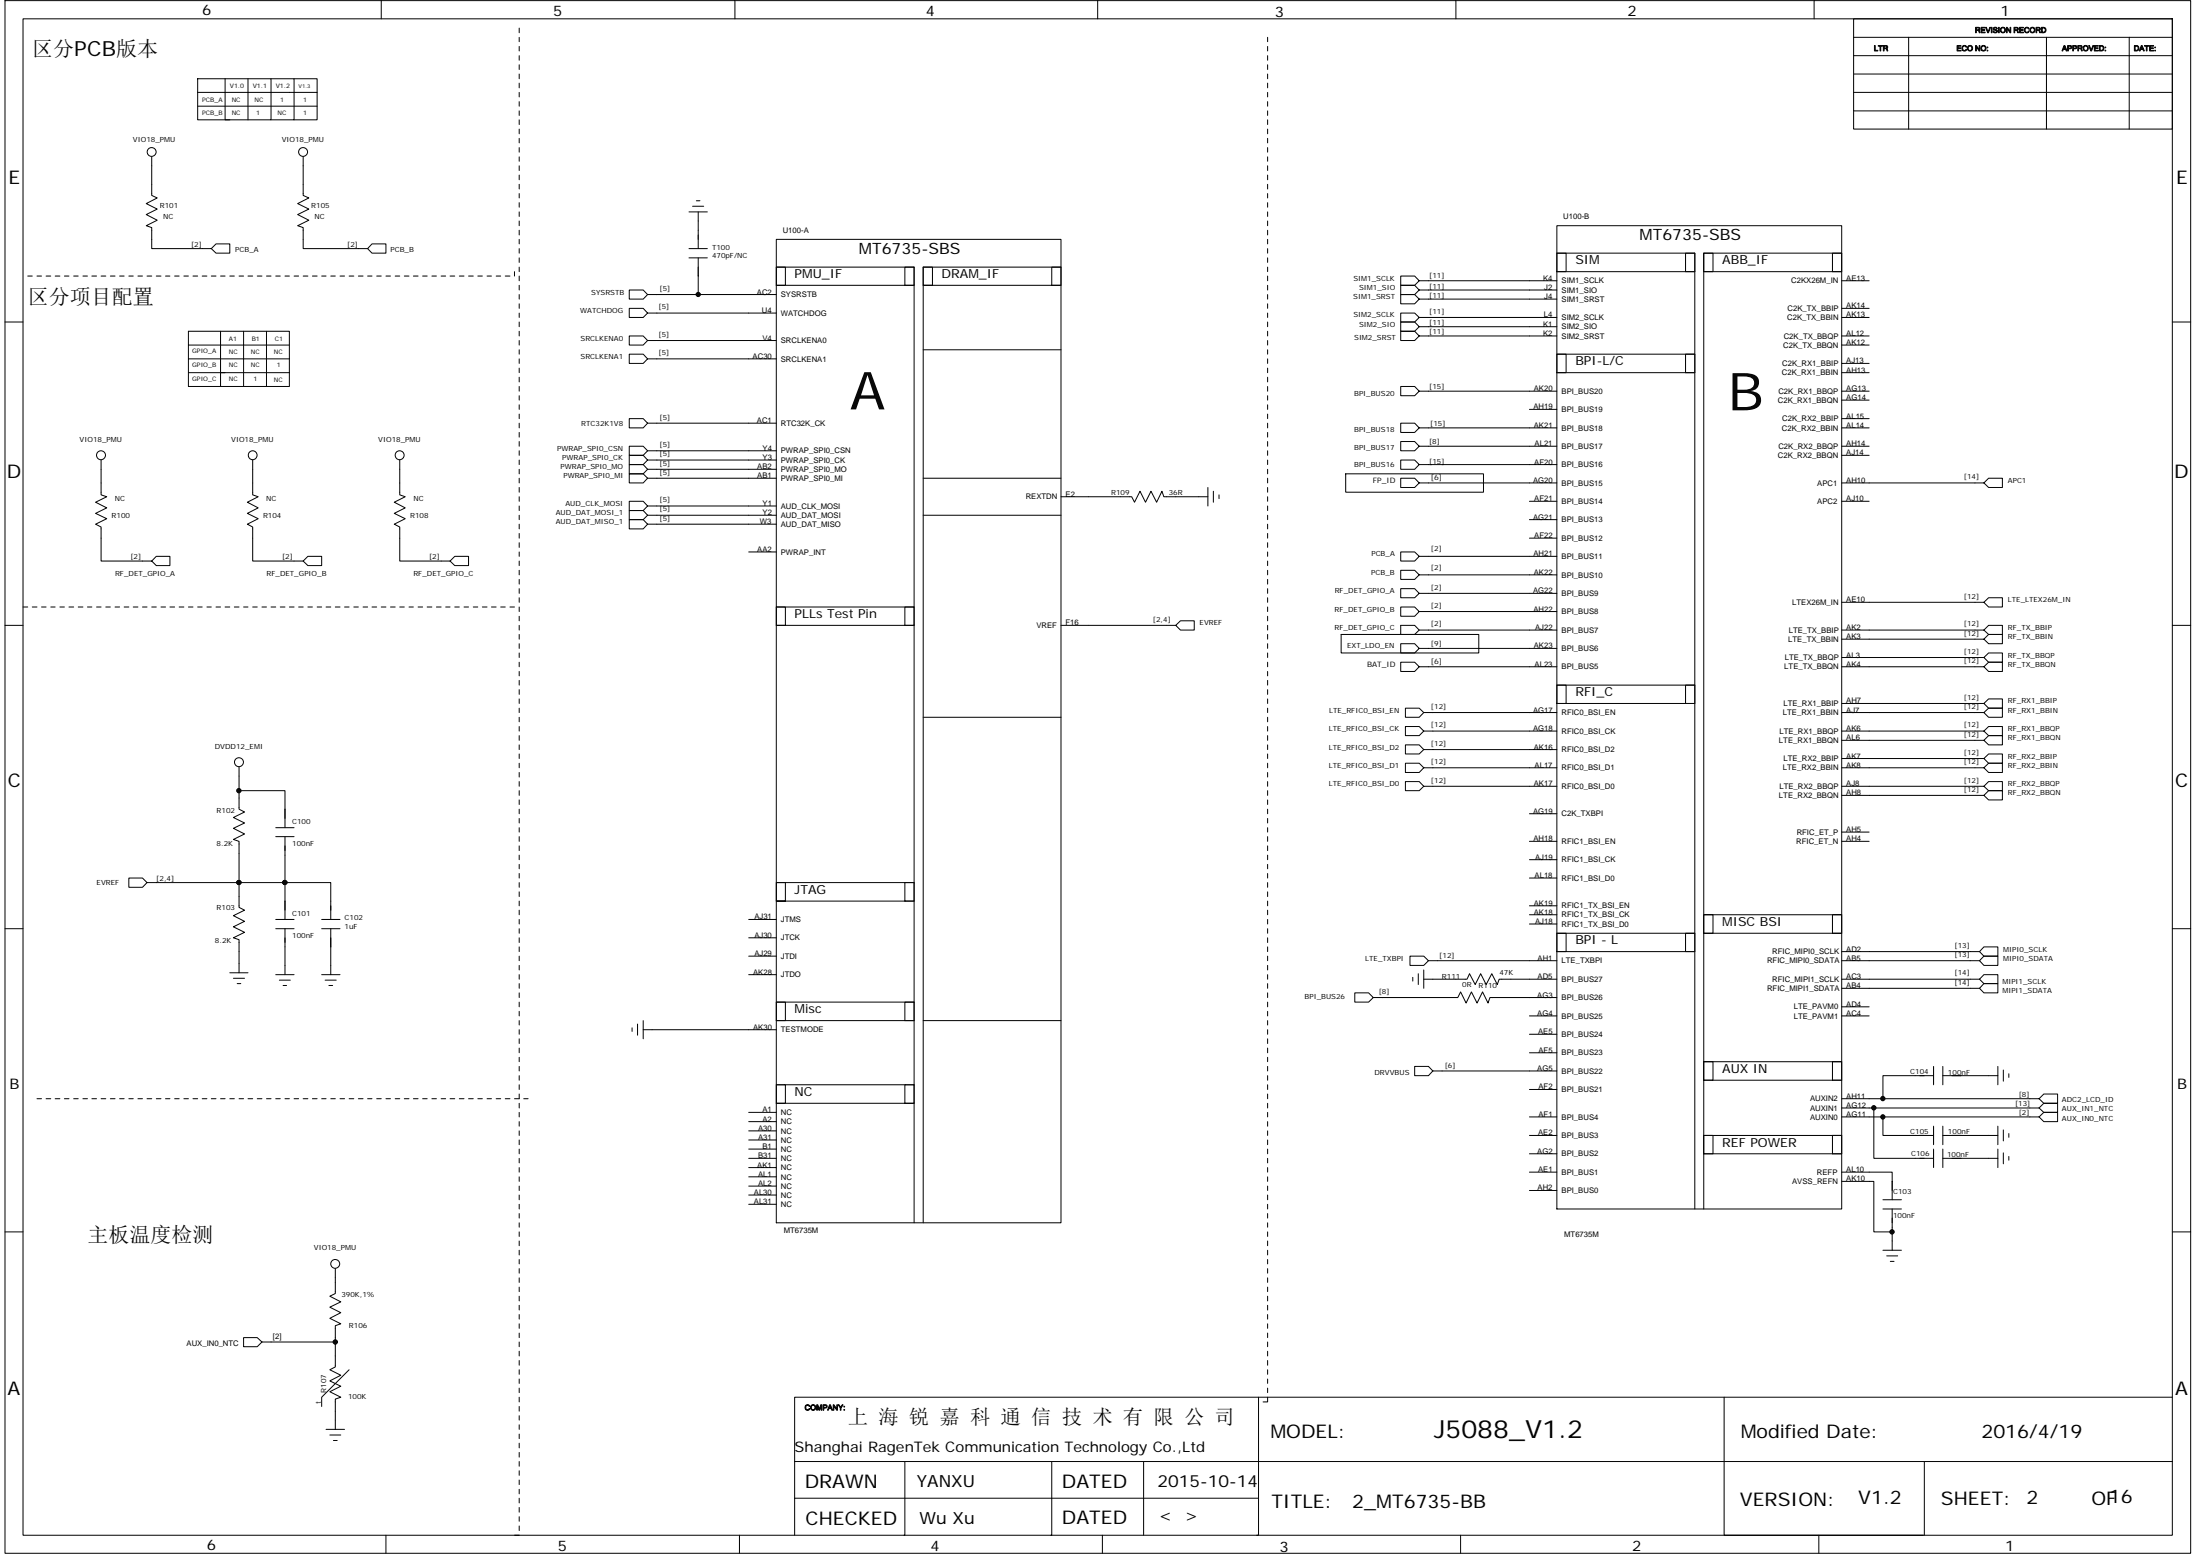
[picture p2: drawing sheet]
<svg xmlns="http://www.w3.org/2000/svg" width="297mm" height="210mm" viewBox="0 0 297 210" stroke-linecap="round" stroke-linejoin="round" font-family="sans-serif">
<g fill="none" stroke="#000" stroke-width=".14">
<path d="M.7 .1h295.1v209.5h-295.1zM3.1 2.5h290.2v204.7h-290.2zM26.7 10.6h9.9v5.6h-9.9zM26.7 12.5h16.1M26.7 14.3h16.1M30.4 10.6v5.6h.6M33.5 10.6v5.6M36.6 10.6h3.1v5.6h-3.1M39.7 10.6h3.1v5.6h-3.1M51.5 .1v2.4M70.1 3.8v.6M70.1 5v.6"/>
<path d="M70.1 6.3v.6M70.1 7.5v.6M70.1 8.7v.7M70.1 10v.6M70.1 11.2v.7M70.1 12.5v.6M70.1 13.7v.6M70.1 15v.6M70.1 16.2v.6M70.1 17.4v.7M70.1 18.7v.6M70.1 19.9v.6"/>
<path d="M99.2 .1v2.4M148.2 .1v2.4M171.2 5v.6M171.2 6.3v.6M171.2 7.5v.6M171.2 8.7v.7M171.2 10v.6M171.2 11.2v.7M171.2 12.5v.6M171.2 13.7v.6M171.2 15v.6M171.2 16.2v.6"/>
<path d="M171.2 17.4v.7M171.2 18.7v.6M171.2 19.9v.6M196.6 .1v2.4M244.9 .1v2.4M250.3 2.5h43v14.9h-43zM250.3 12.5h43M250.3 15h43M250.3 10h43M250.3 7.5h43M250.3 5h43M257.7 5v12.4"/>
<path d="M276.3 5v12.4M287.5 5v12.4M3.7 37.3h.7M5 37.3h.6M6.2 37.3h.7M7.4 37.3h.7M8.7 37.3h.6M9.9 37.3h.7M11.2 37.3h.6M12.4 37.3h.6M13.6 37.3h.7M14.9 37.3h.6"/>
<path d="M16.1 37.3h.7M17.4 37.3h.6M18.6 37.3h.6M19.9 37.3h.6M20.5 21.2v5.2l.7 .3-1.5 .8 1.5 .7-1.5 .8 1.5 .7-1.5 .8 .8 .2v2.8h8l.7 .7h1.8v-1.3h-1.8l-.7 .6M21.1 37.3h.6M22.3 37.3h.6M23.6 37.3h.6M24.8 37.3h.6M26.1 37.3h.6M27.3 37.3h.6M28.5 37.3h.7"/>
<path d="M29.8 37.3h.6M31 37.3h.6M32.3 37.3h.6M33.5 37.3h.6M34.7 37.3h.7M36 37.3h.6M37.2 37.3h.6M38.5 37.3h.6M39.7 37.3h.6M40.9 37.3h.7M40.9 21.2v5.2l.8 .3-1.5 .8 1.5 .7-1.5 .8 1.5 .7-1.5 .8 .7 .2v2.8h8.7l.6 .7h1.9v-1.3h-1.9l-.6 .6M42.2 37.3h.6"/>
<path d="M43.4 37.3h.6M44.7 37.3h.6M45.9 37.3h.6M47.1 37.3h.7M48.4 37.3h.6M49.6 37.3h.6M50.9 37.3h.6M52.1 37.3h.6M53.4 37.3h.6M54.6 37.3h.6M55.8 37.3h.6M57.1 37.3h.6"/>
<path d="M58.3 37.3h.6M59.6 37.3h.6M60.8 37.3h.6M62 37.3h.7M63.3 37.3h.6M64.5 37.3h.6M65.8 37.3h.6M67 37.3h.6M68.2 37.3h.7M69.5 36.7v.6M70.1 21.2v.6M70.1 22.4v.6"/>
<path d="M70.1 23.6v.7M70.1 24.9v.6M70.1 26.1v.6M70.1 27.3v.7M70.1 28.6v.6M70.1 29.8v.7M70.1 31.1v.6M70.1 32.3v.6M70.1 33.5v.7M70.1 34.8v.6M70.1 36v.7M70.1 37.3v.6"/>
<path d="M70.1 38.5v.6M70.1 39.8v.6M93 33.5h2.5M93 34.8h2.5M93 28.6h2.5M93.5 27.8h1.5M94 27.1h.5M94.3 34.8v5M94.3 28.6v4.9M104.8 36h1.2v2.5h-1.2zM104.8 32.3h38.5v132.7h-38.5zM104.8 39.8h-17.4l-.6 .6h-1.8v-1.3h1.8l.6 .7"/>
<path d="M104.8 36h18.6v129M104.8 38.5h18.6M122.2 36h1.2v2.5h-1.2zM124.6 38.5h1.3v-2.5h-1.3v2.5h18.7M142 36h1.3v2.5h-1.3zM143.3 36h-18.7v129M171.2 21.2v.6M171.2 22.4v.6M171.2 23.6v.7M171.2 24.9v.6M171.2 26.1v.6M171.2 27.3v.7"/>
<path d="M171.2 28.6v.6M171.2 29.8v.7M171.2 31.1v.6M171.2 32.3v.6M171.2 33.5v.7M171.2 34.8v.6M171.2 36v.7M171.2 37.3v.6M171.2 38.5v.6M171.2 39.8v.6M210.2 34.2h18.6v129M210.2 36.7h18.6"/>
<path d="M210.2 34.2h1.3v2.5h-1.3zM210.2 30.5h38.5v132.7h-38.5zM210.2 39.1h-18.6l-.6 .7h-1.9v-1.3h1.9l.6 .6M210.2 37.9h-18.6l-.6 .6h-1.9v-1.2h1.9l.6 .6M227.6 34.2h1.2v2.5h-1.2zM230 36.7h18.7M230 34.2h1.3v2.5h-1.3zM247.4 34.2h1.3v2.5h-1.3zM248.7 34.2h-18.7v129M248.7 37.9h3.7M.7 43.5h2.4M25.4 48.4h13.7"/>
<path d="M25.4 44.7h10.6v7.5h-10.6zM25.4 50.3h13.7M25.4 46.6h13.7M29.8 44.7v5.6h.6M29.8 50.3v1.9M32.9 44.7v7.5M36 50.3h.1M36 44.7h3.1v7.5h-3.1M70.1 41v.6M70.1 42.2v.6M70.1 43.5v.6M70.1 44.7v.6"/>
<path d="M70.1 46v.6M70.1 47.2v.6M70.1 48.4v.6M70.1 49.7v.6M70.1 50.9v.6M70.1 52.2v.6M70.1 53.4v.6M70.1 54.6v.6M70.1 55.9v.6M70.1 57.1v.6M70.1 58.4v.6M70.1 59.6v.6"/>
<path d="M87.4 46l-.6-.7h-1.8v1.3h1.8l.6-.6h17.4M87.4 48.4l-.6-.6h-1.8v1.2h1.8l.6-.6h17.4M87.4 57.1l-.6-.6h-1.8v1.2h1.8l.6-.6h17.4M104.8 42.2h-17.4l-.6 .6h-1.8v-1.2h1.8l.6 .6M124.6 47.2h18.7M171.2 41v.6M171.2 42.2v.6M171.2 43.5v.6M171.2 44.7v.6M171.2 46v.6M171.2 47.2v.6M171.2 48.4v.6"/>
<path d="M171.2 49.7v.6M171.2 50.9v.6M171.2 52.2v.6M171.2 53.4v.6M171.2 54.6v.6M171.2 55.9v.6M171.2 57.1v.6M171.2 58.4v.6M171.2 59.6v.6M206.5 55.2h3.7M210.2 50.3h18.6M210.2 47.8h18.6"/>
<path d="M210.2 47.8h1.3v2.5h-1.3zM210.2 45.3h-18.6l-.6 .7h-1.9v-1.3h1.9l.6 .6M210.2 44.1h-18.6l-.6 .6h-1.9v-1.2h1.9l.6 .6M210.2 42.8h-18.6l-.6 .7h-1.9v-1.3h1.9l.6 .6M210.2 40.4h-18.6l-.6 .6h-1.9v-1.2h1.9l.6 .6M210.2 52.8h-18.6l-.6 .6h-1.9v-1.2h1.9l.6 .6M210.2 57.7h-18.6l-.6 .7h-1.9v-1.3h1.9l.6 .6M227.6 47.8h1.2v2.5h-1.2zM248.7 50.3h3.7M248.7 46.6h3.7M248.7 42.8h3.7M248.7 45.3h3.7"/>
<path d="M248.7 52.8h3.7M248.7 57.7h3.7M248.7 41.6h3.7M248.7 49h3.7M248.7 54h3.7M248.7 56.5h3.7M293.3 43.5h2.5M13.6 62.1v4.7l.8 .2-1.5 .8 1.5 .7-1.5 .8 1.5 .7-1.5 .7 .7 .4v4.6h6.9l.6 .6h1.8v-1.2h-1.8l-.6 .6M34.1 62.1v4.7l.8 .2-1.5 .8 1.5 .7-1.5 .8 1.5 .7-1.5 .7 .7 .4v4.6h6.8l.7 .6h1.8v-1.2h-1.8l-.7 .6M54 62.1v4.7l.7 .2-1.5 .8 1.5 .7-1.5 .8 1.5 .7-1.5 .7 .8 .4v4.6h6.8l.6 .6h1.9v-1.2h-1.9l-.6 .6M70.1 60.8v.6M70.1 62.1v.6"/>
<path d="M70.1 63.3v.6M70.1 64.5v.7M70.1 65.8v.6M70.1 67v.6M70.1 68.3v.6M70.1 69.5v.6M70.1 70.7v.7M70.1 72v.6M70.1 73.2v.7M70.1 74.5v.6M70.1 75.7v.6M70.1 77v.6"/>
<path d="M70.1 78.2v.6M70.1 79.4v.7M87.4 60.8l-.6-.6h-1.8v1.2h1.8l.6-.6h17.4M87.4 62.1l-.6-.7h-1.8v1.3h1.8l.6-.6h17.4M87.4 63.3l-.6-.6h-1.8v1.2h1.8l.6-.6h17.4M87.4 68.3l-.6-.7h-1.8v1.3h1.8l.6-.6h17.4M87.4 69.5l-.6-.6h-1.8v1.2h1.8l.6-.6h17.4M87.4 70.7l-.6-.6h-1.8v1.3h1.8l.6-.7h17.4M101.1 74.5h3.7M104.8 64.5h-17.4l-.6 .7h-1.8v-1.3h1.8l.6 .6M124.6 64.5h18.7M124.6 69.5h18.7"/>
<path d="M143.3 67h9.5l.4 .8 .7-1.5 .8 1.5 .7-1.5 .8 1.5 .7-1.5 .2 .7h6M163.1 65.8v2.5M163.8 66.3v1.5M164.6 66.8v.5M171.2 60.8v.6M171.2 62.1v.6M171.2 63.3v.6M171.2 64.5v.7M171.2 65.8v.6M171.2 67v.6M171.2 68.3v.6M171.2 69.5v.6"/>
<path d="M171.2 70.7v.7M171.2 72v.6M171.2 73.2v.7M171.2 74.5v.6M171.2 75.7v.6M171.2 77v.6M171.2 78.2v.6M171.2 79.4v.7M181.7 63.9h18.6v2.5h-18.6zM191.6 77.6l-.6-.6h-1.9v1.2h1.9l.6-.6h18.6M191.6 75.1l-.6-.6h-1.9v1.2h1.9l.6-.6h18.6M206.5 70.1h3.7"/>
<path d="M206.5 72.6h3.7M206.5 67.6h3.7M210.2 62.7h-18.6l-.6 .6h-1.9v-1.2h1.9l.6 .6M210.2 60.2h-18.6l-.6 .6h-1.9v-1.2h1.9l.6 .6M210.2 65.2h-18.6l-.6 .6h-1.9v-1.3h1.9l.6 .7M248.7 65.2h19.2l.6 .6h1.9v-1.3h-1.9l-.6 .7M248.7 67.6h3.7M248.7 60.2h3.7M248.7 61.4h3.7M.7 84.4h2.4M3.1 81.9h.6M4.4 81.9h.6"/>
<path d="M5.6 81.9h.6M6.9 81.9h.5M8.1 81.9h.6M9.3 81.9h.6M10.6 81.9h.6M11.8 81.9h.6M13 81.9h.6M14.3 81.9h.6M15.5 81.9h.6M16.8 81.9h.6M18 81.9h.6M19.2 81.9h.7"/>
<path d="M20.5 81.9h.6M21.7 81.9h.6M22.9 81.9h.7M24.2 81.9h.6M25.4 81.9h.7M26.7 81.9h.6M27.9 81.9h.6M29.2 81.9h.6M30.4 81.9h.6M31.6 81.9h.7M32.9 81.9h.6M34.1 81.9h.6"/>
<path d="M35.4 81.9h.6M36.6 81.9h.6M37.8 81.9h.7M39.1 81.9h.6M40.3 81.9h.6M41.6 81.9h.6M42.8 81.9h.6M44 81.9h.7M45.3 81.9h.6M46.5 81.9h.6M47.8 81.9h.6M49 81.9h.6"/>
<path d="M50.2 81.9h.7M51.5 81.9h.6M52.7 81.9h.7M54 81.9h.6M55.2 81.9h.6M56.4 81.9h.7M57.7 81.9h.6M58.9 81.9h.7M60.2 81.9h.6M61.4 81.9h.6M62.7 81.9h.6M63.9 81.9h.6"/>
<path d="M65.1 81.9h.7M66.4 81.9h.6M67.6 81.9h.6M68.9 81.9h.6M70.1 80.7v.6M70.1 81.9v.6M70.1 83.2v.6M70.1 84.4v.6M70.1 85.6v.7M70.1 86.9v.6M70.1 88.1v.6M70.1 89.4v.6"/>
<path d="M70.1 90.6v.6M70.1 91.8v.7M70.1 93.1v.6M70.1 94.3v.6M70.1 95.6v.6M70.1 96.8v.6M70.1 98v.7M70.1 99.3v.6M104.8 84.4h18.6M104.8 81.9h18.6M104.8 81.9h1.2v2.5h-1.2zM122.2 81.9h1.2v2.5h-1.2z"/>
<path d="M124.6 96.8h18.7M143.3 84.4h15.4l.7 .6h1.8v-1.2h-1.8l-.7 .6M171.2 80.7v.6M171.2 81.9v.6M171.2 83.2v.6M171.2 84.4v.6M171.2 85.6v.7M171.2 86.9v.6M171.2 88.1v.6M171.2 89.4v.6M171.2 90.6v.6M171.2 91.8v.7"/>
<path d="M171.2 93.1v.6M171.2 94.3v.6M171.2 95.6v.6M171.2 96.8v.6M171.2 98v.7M171.2 99.3v.6M181.1 85.6h18.6v2.5h-18.6zM191.6 85l-.6-.6h-1.9v1.2h1.9l.6-.6h18.6M191.6 87.5l-.6-.6h-1.9v1.2h1.9l.6-.6h18.6M191.6 90l-.6-.6h-1.9v1.2h1.9l.6-.6h18.6M210.2 94.9h18.6M210.2 92.5h18.6"/>
<path d="M210.2 92.5h1.3v2.4h-1.3zM210.2 98.7h-18l-.6 .6h-1.8v-1.3h1.8l.6 .7M210.2 96.2h-18l-.6 .6h-1.8v-1.2h1.8l.6 .6M210.2 80.1h-18.6l-.6 .6h-1.9v-1.3h1.9l.6 .7M210.2 82.5h-18.6l-.6 .7h-1.9v-1.3h1.9l.6 .6M227.6 92.5h1.2v2.4h-1.2zM248.7 81.3h19.2l.6 .6h1.9v-1.2h-1.9l-.6 .6M248.7 85h19.2l.6 .6h1.9v-1.2h-1.9l-.6 .6M248.7 86.3h19.2l.6 .6h1.9v-1.3h-1.9l-.6 .7M248.7 88.7h19.2l.6 .7h1.9v-1.3h-1.9l-.6 .6M248.7 90h19.2l.6 .6h1.9v-1.2h-1.9l-.6 .6M248.7 94.9h19.2l.6 .7h1.9v-1.3h-1.9l-.6 .6"/>
<path d="M248.7 96.2h19.2l.6 .6h1.9v-1.2h-1.9l-.6 .6M248.7 98.7h19.2l.6 .6h1.9v-1.3h-1.9l-.6 .7M248.7 99.9h19.2l.6 .6h1.9v-1.2h-1.9l-.6 .6M293.3 84.4h2.5M19.9 119.1l-.7-.6h-1.8v1.2h1.8l.7-.6h18.6M32.3 103.5v5.7l.7 .4-1.5 .7 1.5 .8-1.5 .7 1.5 .7-1.5 .8 .8 .2v8.9l.7 .4-1.5 .8 1.5 .7-1.5 .8 1.5 .7-1.5 .8 .8 .2v4.5M32.3 106.7h6.2v5M37.2 112.9h2.5M37.2 111.7h2.5M38.5 112.9v11.2M38.5 119.1h.1M38.5 119.1h6.2v5"/>
<path d="M70.1 100.5v.7M70.1 101.7v.7M70.1 103v.6M70.1 104.2v.7M70.1 105.5v.6M70.1 106.7v.6M70.1 108v.6M70.1 109.2v.6M70.1 110.4v.7M70.1 111.7v.6M70.1 112.9v.6M70.1 114.2v.6"/>
<path d="M70.1 115.4v.6M70.1 116.6v.6M70.1 117.9v.6M70.1 119.1v.6M104.8 119.1h18.6M122.2 119.1h1.2v2.5h-1.2zM171.2 100.5v.7M171.2 101.7v.7M171.2 103v.6M171.2 104.2v.7M171.2 105.5v.6M171.2 106.7v.6"/>
<path d="M171.2 107.9v.7M171.2 109.2v.6M171.2 110.4v.7M171.2 111.7v.6M171.2 112.9v.6M171.2 114.2v.6M171.2 115.4v.6M171.2 116.6v.6M171.2 117.9v.6M171.2 119.1v.6M206.5 109.8h3.7M206.5 113.5h3.7"/>
<path d="M206.5 116h3.7M206.5 118.5h3.7M210.2 101.2h-18l-.6 .5h-1.8v-1.2h1.8l.6 .7M210.2 103.6h-18l-.6 .6h-1.8v-1.2h1.8l.6 .6M210.2 106.1h-18l-.6 .6h-1.8v-1.2h1.8l.6 .6M248.7 102.4h19.2l.6 .6h1.9v-1.3h-1.9l-.6 .7M248.7 103.6h19.2l.6 .6h1.9v-1.2h-1.9l-.6 .6M248.7 106.1h19.2l.6 .6h1.9v-1.2h-1.9l-.6 .6M248.7 107.3h19.2l.6 .7h1.9v-1.3h-1.9l-.6 .6M248.7 113.5h3.7M248.7 112.3h3.7M.7 125.3h2.4"/>
<path d="M31 131.3h2.5M31.5 132h1.5M32 132.7h.5M37.2 125.3h2.5M37.2 124.1h2.5M37.2 131.5h2.5M37.7 132.3h1.5M38.2 133h.5M38.5 125.3v6.2M43.4 125.3h2.5M43.4 124.1h2.5M43.4 131.5h2.5"/>
<path d="M43.9 132.3h1.5M44.4 133h.5M44.7 125.3v6.2M70.1 120.4v.6M70.1 121.6v.6M70.1 122.8v.6M70.1 124.1v.6M70.1 125.3v.6M70.1 126.6v.6M70.1 127.8v.6M70.1 129v.6M70.1 130.3v.6"/>
<path d="M70.1 131.5v.6M70.1 132.7v.7M70.1 134v.6M70.1 135.2v.7M70.1 136.5v.6M70.1 137.7v.6M70.1 139v.6M85.3 138.7v.5M86.1 138.2v1.5M86.8 139h18M86.8 137.7v2.5M101.1 124.1h3.7"/>
<path d="M101.1 126.6h3.7M101.1 129h3.7M101.1 131.5h3.7M104.8 135.2h1.2v2.5h-1.2zM104.8 121.6h1.2v-2.5h-1.2v2.5h18.6M104.8 137.7h18.6M104.8 135.2h18.6M122.2 135.2h1.2v2.5h-1.2zM124.6 137.7h18.7M171.2 120.4v.6M171.2 121.6v.6M171.2 122.8v.6"/>
<path d="M171.2 124.1v.6M171.2 125.3v.6M171.2 126.6v.6M171.2 127.8v.6M171.2 129v.6M171.2 130.3v.6M171.2 131.5v.6M171.2 132.7v.7M171.2 134v.6M171.2 135.2v.7M171.2 136.5v.6M171.2 137.7v.6"/>
<path d="M171.2 139v.6M190.8 131.9v.5M191.5 131.4v1.5M192.2 130.9v2.5M206.5 123.4h3.7M206.5 137.1h3.7M206.5 139.6h3.7M206.5 122.2h3.7M206.5 124.7h3.7M210.2 125.9h1.3v2.5h-1.3zM210.2 125.9h18.6M210.2 128.4h18.6"/>
<path d="M210.2 132.1h-7.8l-.2 .8-.8-1.5-.7 1.5-.8-1.5-.7 1.5-.8-1.5-.3 .7h-5.9M210.2 134.6h-9l-.3 .8-.7-1.5-.8 1.5-.7-1.5-.8 1.5-.7-1.5-.4 .7h-11.4l-.6 .6h-1.9v-1.2h1.9l.6 .6M210.2 129.6h-17.3l-.7 .7h-1.8v-1.3h1.8l.7 .6M227.6 125.9h1.2v2.5h-1.2zM230 125.9h18.7M230 123.4h18.7M230 123.4h1.3v2.5h-1.3zM247.4 123.4h1.3v2.5h-1.3zM248.7 128.4h18.6l.6 .6h1.8v-1.2h-1.8l-.6 .6M248.7 129.6h18.6l.6 .7h1.8v-1.3h-1.8l-.6 .6M248.7 132.1h18.6l.6 .6h1.8v-1.2h-1.8l-.6 .6M248.7 133.4h18.6l.6 .6h1.8v-1.3h-1.8l-.6 .7"/>
<path d="M248.7 137.1h3.7M248.7 135.9h3.7M293.3 125.3h2.5M5 148.3h.6M6.2 148.3h.7M7.4 148.3h.7M8.7 148.3h.6M9.9 148.3h.7M11.2 148.3h.6M12.4 148.3h.6M13.6 148.3h.7M14.9 148.3h.6"/>
<path d="M16.1 148.3h.7M17.4 148.3h.6M18.6 148.3h.6M19.9 148.3h.6M21.1 148.3h.6M22.3 148.3h.6M23.6 148.3h.6M24.8 148.3h.6M26.1 148.3h.6M27.3 148.3h.6M28.5 148.3h.7M29.8 148.3h.6"/>
<path d="M31 148.3h.6M32.3 148.3h.6M33.5 148.3h.6M34.7 148.3h.7M36 148.3h.6M37.2 148.3h.6M38.5 148.3h.6M39.7 148.3h.6M40.9 148.3h.7M42.2 148.3h.6M43.4 148.3h.6M44.7 148.3h.6"/>
<path d="M45.9 148.3h.6M47.1 148.3h.7M48.4 148.3h.6M49.6 148.3h.6M50.9 148.3h.6M52.1 148.3h.6M53.4 148.3h.6M54.6 148.3h.6M55.8 148.3h.6M57.1 148.3h.6M58.3 148.3h.6M59.6 148.3h.6"/>
<path d="M60.8 148.3h.6M62 148.3h.7M63.3 148.3h.6M64.5 148.3h.6M65.8 148.3h.6M67 148.3h.6M68.2 148.3h.7M70.1 140.2v.6M70.1 141.4v.7M70.1 142.7v.6M70.1 143.9v.6M70.1 145.2v.6"/>
<path d="M70.1 146.4v.6M70.1 147.6v.7h-.6M70.1 148.9v.6M70.1 150.1v.6M70.1 151.4v.6M70.1 152.6v.6M70.1 153.8v.7M70.1 155.1v.6M70.1 156.3v.6M70.1 157.6v.6M70.1 158.8v.6M70.7 148.3h.6"/>
<path d="M101.1 156.3h3.7M101.1 150.1h3.7M101.1 152.6h3.7M101.1 153.8h3.7M101.1 155.1h3.7M101.1 157.6h3.7M101.1 158.8h3.7M101.1 151.4h3.7M104.8 148.9h18.6M104.8 146.4h18.6M104.8 146.4h1.2v2.5h-1.2zM122.2 146.4h1.2v2.5h-1.2z"/>
<path d="M171.2 140.2v.6M171.2 141.4v.7M171.2 142.7v.6M171.2 143.9v.6M171.2 145.2v.6M171.2 146.4v.6M171.2 147.6v.7M171.2 148.9v.6M171.2 150.1v.6M171.2 151.4v.6M171.2 152.6v.6M171.2 153.8v.7"/>
<path d="M171.2 155.1v.6M171.2 156.3v.6M171.2 157.6v.6M171.2 158.8v.6M206.5 155.7h3.7M206.5 153.2h3.7M206.5 150.7h3.7M206.5 158.2h3.7M206.5 142.1h3.7M206.5 147h3.7M210.2 144.5h-16.7l-.6 .7h-1.9v-1.3h1.9l.6 .6M230 145.8h18.7"/>
<path d="M230 143.3h18.7M230 155.7h18.7M230 153.2h18.7M230 143.3h1.3v2.5h-1.3zM230 153.2h1.3v2.5h-1.3zM247.4 143.3h1.3v2.5h-1.3zM247.4 153.2h1.3v2.5h-1.3zM248.7 149.5h26.6l.6 .6h1.9v-1.2h-1.9l-.6 .6M248.7 158.2h6.8v3.7M248.7 159.4h4.3v6.8h2.5M248.7 148.3h5.5M248.7 150.7h5.5"/>
<path d="M253 149.5v6.8h8.1M261.1 145.2h-6.9v3.1h21.1l.6 .6h1.9v-1.3h-1.9l-.6 .7M261.1 143.9v2.5M261.1 152v2.5M261.1 155.1v2.5M262.3 153.2h7.4M262.3 156.3h7.4M262.3 143.9v2.5M262.3 152v2.5M262.3 155.1v2.5M269.7 143.9v2.5M269.7 145.2h-7.4"/>
<path d="M269.7 152v2.5M269.7 155.1v2.5M270.5 144.4v1.5M270.5 152.5v1.5M270.5 155.6v1.5M271.2 144.9v.5M271.2 153v.5M271.2 156.1v.5M275.3 150.7l.6-.6h1.9v1.3h-1.9l-.6-.7h-21.1v2.5h6.9M.7 166.2h2.4M45.3 171.2v3.4l-.8 .3 1.5 .8-1.5 .7 1.5 .7-1.5 .8 1.5 .7-.7 .3v5.6l-.8 .3 1.5 .8-1.5 .8 1.5 .7-1.5 .7 1.5 .8-.7 .2v4.1M70.1 160.1v.6"/>
<path d="M70.1 161.3v.6M70.1 162.5v.7M70.1 163.8v.6M70.1 165v.6M70.1 166.2v.7M70.1 167.5v.6M70.1 168.7v.7M70.1 170v.6M70.1 171.2v.6M70.1 172.4v.7M70.1 173.7v.6M70.1 174.9v.7"/>
<path d="M70.1 176.1v.7M70.1 177.4v.6M70.1 178.6v.7M70.1 179.9v.6M101.1 160.1h3.7M101.1 161.3h3.7M101.1 162.5h3.7M171.2 160.1v.6M171.2 161.3v.6M171.2 162.5v.7M171.2 163.8v.6M171.2 165v.6"/>
<path d="M171.2 166.2v.7M171.2 167.5v.6M171.2 168.7v.7M171.2 170v.6M171.2 171.2v.6M171.2 172.4v.7M171.2 173.7v.6M171.2 174.9v.7M171.2 176.1v.7M171.2 177.4v.6M171.2 178.6v.7M171.2 179.9v.6"/>
<path d="M206.5 160.7h3.7M254.2 168.7h2.5M254.2 163.2h2.5M254.2 161.9h2.5M254.7 169.5h1.5M255.2 170.2h.5M255.5 163.2v5.5M293.3 166.2h2.5M35.4 181.1l-.7-.6h-1.8v1.2h1.8l.7-.6h9.9M44 192.9h2.5M44.5 193.7h1.5M45 194.4h.5"/>
<path d="M47.1 184.8l-3.7 3.8v1.2M70.1 181.1v.6M70.1 182.4v.6M70.1 183.6v.6M70.1 184.8v.7M70.1 186.1v.6M70.1 187.3v.6M70.1 188.6v.6M70.1 189.8v.6M70.1 191.1v.5M70.1 192.3v.6M70.1 193.5v.6"/>
<path d="M70.1 194.8v.6M70.1 196v.6M70.1 197.2v.7M70.1 198.5v.6M70.1 199.7v.6M107.3 197.2h186M122.2 197.2v10h-.2M142 197.2v10h-.1M154.4 197.2v10M169.9 188.6v18.6h-.2M171.2 188.6v.6h-.7M171.2 181.1v.6"/>
<path d="M171.2 182.4v.6M171.2 183.6v.6M171.2 184.8v.7M171.2 186.1v.6M171.2 187.3v.6M232.8 188.6v18.6h26.9M259.8 197.2v10M293.3 188.6h-186v18.6M52.1 207.2v2.4M69.5 207.2h.6M70.1 201v.6M70.1 202.2v.6"/>
<path d="M70.1 203.4v.7M70.1 204.7v.6M70.1 205.9v.6M99.8 207.2v2.4M107.3 202.2h62.6M148.8 207.2v2.4M197.2 207.2v2.4M245.6 207.2v2.4"/>
<circle cx="20.5" cy="20.5" r=".6"/>
<circle cx="40.9" cy="20.5" r=".6"/>
<circle cx="13.6" cy="61.4" r=".61"/>
<circle cx="34.1" cy="61.4" r=".6"/>
<circle cx="54" cy="61.4" r=".61"/>
<circle cx="32.3" cy="102.9" r=".61"/>
<circle cx="45.3" cy="170.6" r=".6"/>
</g>
<g fill="#000" stroke="#000" stroke-width=".14">
<circle cx="94.3" cy="39.7" r=".29"/>
<circle cx="32.3" cy="106.7" r=".3"/>
<circle cx="32.3" cy="119.1" r=".29"/>
<circle cx="38.5" cy="119.1" r=".29"/>
<circle cx="253" cy="149.5" r=".3"/>
<circle cx="254.2" cy="150.7" r=".29"/>
<circle cx="254.2" cy="148.2" r=".29"/>
<circle cx="255.5" cy="166.2" r=".3"/>
<circle cx="45.3" cy="181.1" r=".3"/>
</g>
<g font-size="7.1">
<text x="114.7" y="55.2">A</text>
<text x="233.3" y="55.4">B</text>
</g>
<text font-size="3.4" x="193.6" y="194.1">J5088_V1.2</text>
<g font-size="2.8">
<text x="4.4" y="7.5">区分PCB版本</text>
<text x="3.7" y="41">区分项目配置</text>
<text x="11.8" y="167.6">主板温度检测</text>
<text x="114.5" y="192.2">上 海 锐 嘉 科 通 信 技 术 有 限 公 司</text>
</g>
<g font-size="2.5">
<text x="1.2" y="24.9">E</text>
<text x="293.8" y="24.9">E</text>
<text x=".9" y="64.5">D</text>
<text x="293.6" y="64.5">D</text>
<text x="1" y="106.2">C</text>
<text x="293.7" y="106.2">C</text>
<text x="1" y="188.3">A</text>
<text x="293.7" y="188.3">A</text>
<text x="171.5" y="194">MODEL:</text>
<text x="235" y="194">Modified Date:</text>
<text x="267.5" y="194">2016/4/19</text>
<text x="108.6" y="200.9">DRAWN</text>
<text x="143.4" y="200.9">DATED</text>
<text x="171.7" y="203.6">TITLE:</text>
<text x="182.6" y="203.6">2_MT6735-BB</text>
<text x="234.9" y="203.2">VERSION:</text>
<text x="250.9" y="202.9">V1.2</text>
<text x="262.1" y="203.1">SHEET:</text>
<text x="273.6" y="202.9">2</text>
<text x="282.4" y="203.1">OF16</text>
<text x="108.8" y="205.8">CHECKED</text>
<text x="143.4" y="205.7">DATED</text>
</g>
<g font-size="2.3">
<text x="123.8" y="200.7">YANXU</text>
<text x="156.3" y="200.7">2015-10-14</text>
<text x="124.1" y="205.7">Wu Xu</text>
<text x="156.5" y="205.3">&lt;</text>
<text x="159.9" y="205.3">&gt;</text>
</g>
<g font-size="2.1">
<text x="116" y="34.3">MT6735-SBS</text>
<text x="221.4" y="32.4">MT6735-SBS</text>
</g>
<g font-size="2">
<text x="27.3" y="2.1">6</text>
<text x="74.7" y="2.2">5</text>
<text x="125" y="2.2">4</text>
<text x="172.1" y="2.3">3</text>
<text x="219.7" y="2.2">2</text>
<text x="270.1" y="2.2">1</text>
<text x="1.3" y="146.9">B</text>
<text x="293.9" y="146.9">B</text>
<text x="107.3" y="196">Shanghai RagenTek Communication Technology Co.,Ltd</text>
<text x="27.9" y="209.1">6</text>
<text x="75.3" y="209.3">5</text>
<text x="125.6" y="209.3">4</text>
<text x="172.8" y="209.4">3</text>
<text x="220.4" y="209.3">2</text>
<text x="270.7" y="209.3">1</text>
</g>
<g font-size="1.7">
<text x="212.7" y="35.7">SIM</text>
<text x="232.5" y="35.7">ABB_IF</text>
<text x="107.3" y="37.5">PMU_IF</text>
<text x="127.1" y="37.5">DRAM_IF</text>
<text x="212.7" y="49.3">BPI-L/C</text>
<text x="107.3" y="83.4">PLLs Test Pin</text>
<text x="212.7" y="93.9">RFI_C</text>
<text x="107.3" y="120.6">JTAG</text>
<text x="232.5" y="124.9">MISC BSI</text>
<text x="212.7" y="127.4">BPI - L</text>
<text x="107.3" y="136.7">Misc</text>
<text x="107.3" y="147.9">NC</text>
<text x="232.5" y="144.8">AUX IN</text>
<text x="232.5" y="154.7">REF POWER</text>
</g>
<g font-size="1">
<text x="266.7" y="4.4">REVISION RECORD</text>
<text x="253" y="6.9">LTR</text>
<text x="264.2" y="6.9">ECO NO:</text>
<text x="278.4" y="6.9">APPROVED:</text>
<text x="288.1" y="6.9">DATE:</text>
<text x="17.9" y="19.2">VIO18_PMU</text>
<text x="38" y="19.2">VIO18_PMU</text>
<text x="21.6" y="28.1">R101</text>
<text x="22" y="29.6">NC</text>
<text x="42" y="28.1">R105</text>
<text x="42.5" y="29.6">NC</text>
<text x="211.1" y="29.6">U100-B</text>
<text x="25.8" y="33.3">[2]</text>
<text x="31.8" y="34">PCB_A</text>
<text x="46.9" y="33.3">[2]</text>
<text x="52.7" y="34">PCB_B</text>
<text x="96.1" y="33.7">T100</text>
<text x="96.1" y="34.8">470pF/NC</text>
<text x="105.7" y="31.5">U100-A</text>
<text x="79.8" y="39.8">SYSRSTB</text>
<text x="88.9" y="41.7">[5]</text>
<text x="89" y="39.2">[5]</text>
<text x="102.2" y="39.8">AC2</text>
<text x="105.4" y="40.1">SYSRSTB</text>
<text x="182.7" y="40.4">SIM1_SRST</text>
<text x="182.7" y="37.9">SIM1_SCLK</text>
<text x="183.5" y="39.1">SIM1_SIO</text>
<text x="193" y="40.2">[11]</text>
<text x="193" y="39">[11]</text>
<text x="193" y="37.5">[11]</text>
<text x="208.3" y="37.9">K4</text>
<text x="208.5" y="39.1">J2</text>
<text x="208.5" y="40.4">J4</text>
<text x="210.8" y="38.2">SIM1_SCLK</text>
<text x="210.8" y="39.5">SIM1_SIO</text>
<text x="210.8" y="40.7">SIM1_SRST</text>
<text x="241.4" y="42">C2K_TX_BBIP</text>
<text x="241.8" y="38.2">C2KX26M_IN</text>
<text x="249.3" y="37.9">AE13</text>
<text x="249.3" y="41.6">AK14</text>
<text x="78.3" y="42.2">WATCHDOG</text>
<text x="78.4" y="46">SRCLKENA0</text>
<text x="88.9" y="45.4">[5]</text>
<text x="88.9" y="47.9">[5]</text>
<text x="102.9" y="42.2">U4</text>
<text x="102.9" y="46">V4</text>
<text x="105.4" y="42.6">WATCHDOG</text>
<text x="105.4" y="46.3">SRCLKENA0</text>
<text x="182.7" y="42.8">SIM2_SCLK</text>
<text x="182.8" y="45.8">SIM2_SRST</text>
<text x="183.5" y="44.1">SIM2_SIO</text>
<text x="193" y="45.1">[11]</text>
<text x="193" y="43.8">[11]</text>
<text x="193" y="42.4">[11]</text>
<text x="208.3" y="44.1">K1</text>
<text x="208.3" y="45.3">K2</text>
<text x="208.4" y="42.8">L4</text>
<text x="210.8" y="43.2">SIM2_SCLK</text>
<text x="210.8" y="44.4">SIM2_SIO</text>
<text x="210.8" y="45.7">SIM2_SRST</text>
<text x="240.8" y="46.9">C2K_TX_BBQN</text>
<text x="240.8" y="45.7">C2K_TX_BBQP</text>
<text x="241.3" y="43.2">C2K_TX_BBIN</text>
<text x="249.3" y="42.8">AK13</text>
<text x="249.3" y="45.3">AL12</text>
<text x="249.3" y="46.6">AK12</text>
<text x="78.4" y="48.4">SRCLKENA1</text>
<text x="101.6" y="48.4">AC30</text>
<text x="105.4" y="48.8">SRCLKENA1</text>
<text x="182.8" y="53.4">BPI_BUS20</text>
<text x="193" y="52.5">[15]</text>
<text x="207.1" y="52.8">AK20</text>
<text x="210.8" y="53.1">BPI_BUS20</text>
<text x="240.1" y="53.1">C2K_RX1_BBQP</text>
<text x="240.6" y="50.7">C2K_RX1_BBIN</text>
<text x="240.6" y="49.4">C2K_RX1_BBIP</text>
<text x="249.3" y="49">AJ13</text>
<text x="249.3" y="50.3">AH13</text>
<text x="249.3" y="52.8">AG13</text>
<text x="249.3" y="54">AG14</text>
<text x="10.7" y="59.6">VIO18_PMU</text>
<text x="31.2" y="59.6">VIO18_PMU</text>
<text x="51.1" y="59.6">VIO18_PMU</text>
<text x="78.5" y="57.5">RTC32K1V8</text>
<text x="89" y="56.6">[5]</text>
<text x="102.2" y="57.1">AC1</text>
<text x="105.4" y="57.5">RTC32K_CK</text>
<text x="182.8" y="58.2">BPI_BUS18</text>
<text x="192.9" y="59.9">[8]</text>
<text x="193.1" y="57.5">[15]</text>
<text x="207" y="55.2">AH19</text>
<text x="207.1" y="57.7">AK21</text>
<text x="210.8" y="55.6">BPI_BUS19</text>
<text x="210.8" y="58.1">BPI_BUS18</text>
<text x="240" y="54.4">C2K_RX1_BBQN</text>
<text x="240.6" y="58.1">C2K_RX2_BBIN</text>
<text x="240.6" y="56.9">C2K_RX2_BBIP</text>
<text x="249.3" y="56.5">AL15</text>
<text x="249.3" y="57.7">AL14</text>
<text x="75.2" y="60.8">PWRAP_SPI0_CSN</text>
<text x="75.7" y="63.3">PWRAP_SPI0_MO</text>
<text x="75.9" y="62.1">PWRAP_SPI0_CK</text>
<text x="76.1" y="64.5">PWRAP_SPI0_MI</text>
<text x="89" y="60.3">[5]</text>
<text x="89" y="61.6">[5]</text>
<text x="89" y="62.8">[5]</text>
<text x="89" y="64.1">[5]</text>
<text x="102.3" y="63.3">AB2</text>
<text x="102.3" y="64.5">AB1</text>
<text x="103" y="60.8">Y4</text>
<text x="103" y="62.1">Y3</text>
<text x="105.4" y="61.2">PWRAP_SPI0_CSN</text>
<text x="105.4" y="62.4">PWRAP_SPI0_CK</text>
<text x="105.4" y="63.7">PWRAP_SPI0_MO</text>
<text x="105.4" y="64.9">PWRAP_SPI0_MI</text>
<text x="182.8" y="63.1">BPI_BUS16</text>
<text x="182.8" y="60.7">BPI_BUS17</text>
<text x="185.4" y="65.2">FP_ID</text>
<text x="193" y="62.6">[15]</text>
<text x="193.2" y="64.8">[6]</text>
<text x="207" y="65.2">AG20</text>
<text x="207.2" y="62.7">AF20</text>
<text x="207.2" y="60.2">AL21</text>
<text x="210.8" y="60.6">BPI_BUS17</text>
<text x="210.8" y="63.1">BPI_BUS16</text>
<text x="210.8" y="65.5">BPI_BUS15</text>
<text x="240" y="61.8">C2K_RX2_BBQN</text>
<text x="240.1" y="60.6">C2K_RX2_BBQP</text>
<text x="245.4" y="65.5">APC1</text>
<text x="249.3" y="60.2">AH14</text>
<text x="249.3" y="61.4">AJ14</text>
<text x="249.3" y="65.2">AH10</text>
<text x="265.2" y="64.7">[14]</text>
<text x="271.1" y="65.2">APC1</text>
<text x="15.1" y="69.9">R100</text>
<text x="15.5" y="67.6">NC</text>
<text x="35.5" y="69.9">R104</text>
<text x="36" y="67.6">NC</text>
<text x="55.4" y="69.9">R108</text>
<text x="55.8" y="67.6">NC</text>
<text x="75" y="69.5">AUD_DAT_MOSI_1</text>
<text x="75" y="70.7">AUD_DAT_MISO_1</text>
<text x="76.3" y="68.3">AUD_CLK_MOSI</text>
<text x="89" y="67.8">[5]</text>
<text x="89" y="69">[5]</text>
<text x="89" y="70.3">[5]</text>
<text x="102.6" y="70.7">W3</text>
<text x="103" y="68.3">Y1</text>
<text x="103" y="69.5">Y2</text>
<text x="105.4" y="68.6">AUD_CLK_MOSI</text>
<text x="105.4" y="69.9">AUD_DAT_MOSI</text>
<text x="105.4" y="71.1">AUD_DAT_MISO</text>
<text x="138.5" y="67.4">REXTDN</text>
<text x="143.9" y="67">E2</text>
<text x="150" y="66.8">R109</text>
<text x="157.8" y="66.8">36R</text>
<text x="207" y="70.1">AG21</text>
<text x="207.2" y="67.6">AF21</text>
<text x="210.8" y="70.5">BPI_BUS13</text>
<text x="210.8" y="68">BPI_BUS14</text>
<text x="245.4" y="68">APC2</text>
<text x="249.3" y="67.6">AJ10</text>
<text x="15.5" y="77.7">RF_DET_GPIO_A</text>
<text x="17.6" y="75.5">[2]</text>
<text x="36" y="77.7">RF_DET_GPIO_B</text>
<text x="38.1" y="75.5">[2]</text>
<text x="55.8" y="77.7">RF_DET_GPIO_C</text>
<text x="57.9" y="75.5">[2]</text>
<text x="102.3" y="74.5">AA2</text>
<text x="105.4" y="74.8">PWRAP_INT</text>
<text x="185.1" y="77.6">PCB_B</text>
<text x="185.2" y="75.1">PCB_A</text>
<text x="193.2" y="74.4">[2]</text>
<text x="193.2" y="76.9">[2]</text>
<text x="207" y="75.1">AH21</text>
<text x="207.1" y="77.6">AK22</text>
<text x="207.2" y="72.6">AF22</text>
<text x="210.8" y="73">BPI_BUS12</text>
<text x="210.8" y="75.4">BPI_BUS11</text>
<text x="210.8" y="77.9">BPI_BUS10</text>
<text x="155.7" y="83.9">[2,4]</text>
<text x="180.2" y="82.5">RF_DET_GPIO_B</text>
<text x="180.2" y="80.1">RF_DET_GPIO_A</text>
<text x="193.2" y="79.6">[2]</text>
<text x="193.2" y="82">[2]</text>
<text x="207" y="80.1">AG22</text>
<text x="207" y="82.5">AH22</text>
<text x="210.8" y="80.4">BPI_BUS9</text>
<text x="210.8" y="82.9">BPI_BUS8</text>
<text x="242" y="81.6">LTEX26M_IN</text>
<text x="249.3" y="81.3">AE10</text>
<text x="265.2" y="80.8">[12]</text>
<text x="271.1" y="81.3">LTE_LTEX26M_IN</text>
<text x="139.9" y="84.8">VREF</text>
<text x="143.9" y="84.4">F16</text>
<text x="162" y="84.4">EVREF</text>
<text x="180.2" y="85">RF_DET_GPIO_C</text>
<text x="181.9" y="87.5">EXT_LDO_EN</text>
<text x="184.6" y="90">BAT_ID</text>
<text x="193.2" y="89.6">[6]</text>
<text x="193.2" y="87.1">[9]</text>
<text x="193.2" y="84.5">[2]</text>
<text x="207.1" y="87.5">AK23</text>
<text x="207.2" y="90">AL23</text>
<text x="207.3" y="85">AJ22</text>
<text x="210.8" y="85.4">BPI_BUS7</text>
<text x="210.8" y="87.9">BPI_BUS6</text>
<text x="241" y="89.1">LTE_TX_BBQP</text>
<text x="241.4" y="86.6">LTE_TX_BBIN</text>
<text x="241.5" y="85.4">LTE_TX_BBIP</text>
<text x="249.3" y="85">AK2</text>
<text x="249.3" y="86.3">AK3</text>
<text x="249.3" y="88.7">AL3</text>
<text x="249.3" y="90">AK4</text>
<text x="265.2" y="84.5">[12]</text>
<text x="265.2" y="85.8">[12]</text>
<text x="265.2" y="88.2">[12]</text>
<text x="265.2" y="89.5">[12]</text>
<text x="271.1" y="85">RF_TX_BBIP</text>
<text x="271.1" y="86.3">RF_TX_BBIN</text>
<text x="271.1" y="88.7">RF_TX_BBQP</text>
<text x="271.1" y="90">RF_TX_BBQN</text>
<text x="193.2" y="95.7">[12]</text>
<text x="210.8" y="90.3">BPI_BUS5</text>
<text x="240.8" y="95.3">LTE_RX1_BBIP</text>
<text x="240.9" y="90.3">LTE_TX_BBQN</text>
<text x="249.3" y="94.9">AH7</text>
<text x="265.2" y="94.4">[12]</text>
<text x="265.2" y="95.7">[12]</text>
<text x="271.1" y="94.9">RF_RX1_BBIP</text>
<text x="29" y="101">DVDD12_EMI</text>
<text x="179.4" y="98.7">LTE_RFIC0_BSI_CK</text>
<text x="179.4" y="101.2">LTE_RFIC0_BSI_D2</text>
<text x="179.4" y="96.2">LTE_RFIC0_BSI_EN</text>
<text x="193.2" y="98.1">[12]</text>
<text x="193.2" y="100.6">[12]</text>
<text x="207" y="96.2">AG17</text>
<text x="207" y="98.7">AG18</text>
<text x="207.1" y="101.2">AK16</text>
<text x="210.8" y="96.5">RFIC0_BSI_EN</text>
<text x="210.8" y="99">RFIC0_BSI_CK</text>
<text x="210.8" y="101.5">RFIC0_BSI_D2</text>
<text x="240.2" y="100.3">LTE_RX1_BBQN</text>
<text x="240.3" y="99">LTE_RX1_BBQP</text>
<text x="240.7" y="96.5">LTE_RX1_BBIN</text>
<text x="249.3" y="96.2">AJ7</text>
<text x="249.3" y="98.7">AK6</text>
<text x="249.3" y="99.9">AL6</text>
<text x="265.2" y="98.1">[12]</text>
<text x="265.2" y="99.4">[12]</text>
<text x="265.2" y="101.9">[12]</text>
<text x="271.1" y="96.2">RF_RX1_BBIN</text>
<text x="271.1" y="98.7">RF_RX1_BBQP</text>
<text x="271.1" y="99.9">RF_RX1_BBQN</text>
<text x="179.4" y="103.6">LTE_RFIC0_BSI_D1</text>
<text x="179.4" y="106.1">LTE_RFIC0_BSI_D0</text>
<text x="193.2" y="103.1">[12]</text>
<text x="193.2" y="105.6">[12]</text>
<text x="207.1" y="106.1">AK17</text>
<text x="207.2" y="103.6">AL17</text>
<text x="210.8" y="104">RFIC0_BSI_D1</text>
<text x="210.8" y="106.5">RFIC0_BSI_D0</text>
<text x="240.2" y="107.7">LTE_RX2_BBQN</text>
<text x="240.3" y="106.5">LTE_RX2_BBQP</text>
<text x="240.7" y="104">LTE_RX2_BBIN</text>
<text x="240.8" y="102.7">LTE_RX2_BBIP</text>
<text x="249.3" y="102.4">AK7</text>
<text x="249.3" y="103.6">AK8</text>
<text x="249.3" y="106.1">AJ8</text>
<text x="249.3" y="107.3">AH8</text>
<text x="265.2" y="103.1">[12]</text>
<text x="265.2" y="105.6">[12]</text>
<text x="265.2" y="106.8">[12]</text>
<text x="271.1" y="102.4">RF_RX2_BBIP</text>
<text x="271.1" y="103.6">RF_RX2_BBIN</text>
<text x="271.1" y="106.1">RF_RX2_BBQP</text>
<text x="271.1" y="107.3">RF_RX2_BBQN</text>
<text x="29.2" y="109.7">R102</text>
<text x="39.5" y="111.2">C100</text>
<text x="207" y="109.8">AG19</text>
<text x="207" y="113.5">AH18</text>
<text x="210.8" y="110.2">C2K_TXBPI</text>
<text x="210.8" y="113.9">RFIC1_BSI_EN</text>
<text x="242.5" y="113.9">RFIC_ET_N</text>
<text x="242.6" y="112.6">RFIC_ET_P</text>
<text x="249.3" y="113.5">AH4</text>
<text x="249.3" y="112.3">AH5</text>
<text x="13" y="119.5">EVREF</text>
<text x="21.1" y="118.9">[2,4]</text>
<text x="29.2" y="114.2">8.2K</text>
<text x="39.5" y="114.2">100nF</text>
<text x="207.2" y="118.5">AL18</text>
<text x="207.3" y="116">AJ19</text>
<text x="210.8" y="118.9">RFIC1_BSI_D0</text>
<text x="210.8" y="116.4">RFIC1_BSI_CK</text>
<text x="29.2" y="122.8">R103</text>
<text x="39.5" y="123.6">C101</text>
<text x="46.5" y="124.2">C102</text>
<text x="46.5" y="125.3">1uF</text>
<text x="101.9" y="124.1">AJ31</text>
<text x="105.4" y="124.4">JTMS</text>
<text x="207.1" y="122.2">AK19</text>
<text x="207.1" y="123.4">AK18</text>
<text x="207.3" y="124.7">AJ18</text>
<text x="210.8" y="122.6">RFIC1_TX_BSI_EN</text>
<text x="210.8" y="123.8">RFIC1_TX_BSI_CK</text>
<text x="210.8" y="125.1">RFIC1_TX_BSI_D0</text>
<text x="29" y="127.3">8.2K</text>
<text x="39.5" y="126.6">100nF</text>
<text x="101.7" y="131.5">AK28</text>
<text x="101.9" y="126.6">AJ30</text>
<text x="101.9" y="129">AJ29</text>
<text x="105.4" y="126.9">JTCK</text>
<text x="105.4" y="129.4">JTDI</text>
<text x="105.4" y="131.9">JTDO</text>
<text x="184.3" y="129.6">LTE_TXBPI</text>
<text x="194.3" y="129.3">[12]</text>
<text x="202.5" y="131.6">47K</text>
<text x="207.6" y="129.6">AH1</text>
<text x="210.8" y="130">LTE_TXBPI</text>
<text x="238.6" y="130">RFIC_MIPI0_SDATA</text>
<text x="239.3" y="128.8">RFIC_MIPI0_SCLK</text>
<text x="249.3" y="128.4">AD2</text>
<text x="249.3" y="129.6">AB5</text>
<text x="263.9" y="127.9">[13]</text>
<text x="263.9" y="129.2">[13]</text>
<text x="263.9" y="131.6">[14]</text>
<text x="270.5" y="128.4">MIPI0_SCLK</text>
<text x="270.5" y="129.6">MIPI0_SDATA</text>
<text x="176.1" y="134.9">BPI_BUS26</text>
<text x="186.2" y="134.1">[8]</text>
<text x="194.7" y="132.1">R111</text>
<text x="197.4" y="133.2">0R</text>
<text x="199.6" y="133.4">R110</text>
<text x="207.6" y="134.6">AG3</text>
<text x="207.6" y="137.1">AG4</text>
<text x="207.6" y="132.1">AD5</text>
<text x="210.8" y="135">BPI_BUS26</text>
<text x="210.8" y="132.5">BPI_BUS27</text>
<text x="210.8" y="137.5">BPI_BUS25</text>
<text x="238.6" y="133.7">RFIC_MIPI1_SDATA</text>
<text x="239.3" y="132.5">RFIC_MIPI1_SCLK</text>
<text x="242.2" y="136.2">LTE_PAVM0</text>
<text x="242.2" y="137.5">LTE_PAVM1</text>
<text x="249.3" y="132.1">AC3</text>
<text x="249.3" y="133.4">AB4</text>
<text x="249.3" y="135.9">AD4</text>
<text x="249.3" y="137.1">AC4</text>
<text x="263.9" y="132.9">[14]</text>
<text x="270.4" y="132.7">MIPI1_SCLK</text>
<text x="270.4" y="134">MIPI1_SDATA</text>
<text x="101.7" y="139">AK30</text>
<text x="105.4" y="139.3">TESTMODE</text>
<text x="207.7" y="139.6">AE5</text>
<text x="207.7" y="142.1">AF5</text>
<text x="210.8" y="139.9">BPI_BUS24</text>
<text x="210.8" y="142.4">BPI_BUS23</text>
<text x="185.6" y="145">DRVVBUS</text>
<text x="195.1" y="144.1">[6]</text>
<text x="207.6" y="144.5">AG5</text>
<text x="207.7" y="147">AF2</text>
<text x="210.8" y="144.9">BPI_BUS22</text>
<text x="210.8" y="147.4">BPI_BUS21</text>
<text x="244.4" y="148.6">AUXIN2</text>
<text x="244.4" y="149.9">AUXIN1</text>
<text x="249.3" y="148.3">AH11</text>
<text x="249.3" y="149.5">AG12</text>
<text x="257.9" y="144.9">C104</text>
<text x="263" y="145">100nF</text>
<text x="272.1" y="149.2">[13]</text>
<text x="272.6" y="148">[8]</text>
<text x="278.4" y="148.8">ADC2_LCD_ID</text>
<text x="278.4" y="150">AUX_IN1_NTC</text>
<text x="102.4" y="152.6">A30</text>
<text x="102.4" y="153.8">A31</text>
<text x="102.9" y="150.1">A1</text>
<text x="102.9" y="155.1">B1</text>
<text x="102.9" y="151.4">A2</text>
<text x="105.4" y="150.5">NC</text>
<text x="105.4" y="153">NC</text>
<text x="105.4" y="154.2">NC</text>
<text x="105.4" y="155.4">NC</text>
<text x="105.4" y="151.7">NC</text>
<text x="207.6" y="155.7">AG2</text>
<text x="207.7" y="153.2">AE2</text>
<text x="207.7" y="150.7">AF1</text>
<text x="210.8" y="151.1">BPI_BUS4</text>
<text x="210.8" y="153.6">BPI_BUS3</text>
<text x="244.4" y="151.1">AUXIN0</text>
<text x="249.3" y="150.7">AG11</text>
<text x="257.9" y="153">C105</text>
<text x="258" y="155.9">C106</text>
<text x="263" y="153.1">100nF</text>
<text x="272.6" y="150.5">[2]</text>
<text x="278.4" y="151.2">AUX_IN0_NTC</text>
<text x="101.8" y="161.3">AL30</text>
<text x="102.3" y="157.6">AK1</text>
<text x="102.4" y="156.3">B31</text>
<text x="102.4" y="158.8">AL1</text>
<text x="102.4" y="160.1">AL2</text>
<text x="105.4" y="156.7">NC</text>
<text x="105.4" y="157.9">NC</text>
<text x="105.4" y="159.2">NC</text>
<text x="105.4" y="160.4">NC</text>
<text x="105.4" y="161.6">NC</text>
<text x="207.6" y="160.7">AH2</text>
<text x="207.7" y="158.2">AE1</text>
<text x="210.8" y="156.1">BPI_BUS2</text>
<text x="210.8" y="158.5">BPI_BUS1</text>
<text x="210.8" y="161">BPI_BUS0</text>
<text x="242" y="159.8">AVSS_REFN</text>
<text x="245.3" y="158.5">REFP</text>
<text x="249.3" y="158.2">AL10</text>
<text x="249.3" y="159.4">AK10</text>
<text x="255.6" y="161.1">C103</text>
<text x="262.9" y="156.2">100nF</text>
<text x="101.8" y="162.5">AL31</text>
<text x="105.4" y="162.9">NC</text>
<text x="105.8" y="166.4">MT6735M</text>
<text x="211.2" y="167">MT6735M</text>
<text x="255.6" y="164.4">100nF</text>
<text x="42.4" y="168.7">VIO18_PMU</text>
<text x="46.1" y="175">390K,1%</text>
<text x="47.1" y="179.3">R106</text>
<text x="25.2" y="181.6">AUX_IN0_NTC</text>
<text x="36.8" y="180.8">[2]</text>
<text x="43.3" y="189.4" transform="rotate(-90 43.3 189.4)">t</text>
<text x="44" y="187.9" transform="rotate(-90 44 187.9)">R107</text>
<text x="47" y="188.8">100K</text>
<text x="108.6" y="190.3">COMPANY:</text>
</g>
<g font-size=".8">
<text x="31" y="11.9">V1.0</text>
<text x="34.1" y="11.9">V1.1</text>
<text x="37.2" y="11.9">V1.2</text>
<text x="27.3" y="13.7">PCB_A</text>
<text x="27.3" y="15.6">PCB_B</text>
<text x="31.3" y="15.6">NC</text>
<text x="31.3" y="13.7">NC</text>
<text x="34.4" y="13.7">NC</text>
<text x="34.6" y="15.6">1</text>
<text x="37.5" y="15.6">NC</text>
<text x="37.8" y="13.7">1</text>
<text x="40.9" y="13.7">1</text>
<text x="40.9" y="15.6">1</text>
<text x="25.9" y="47.7">GPIO_A</text>
<text x="30.9" y="46">A1</text>
<text x="30.9" y="47.8">NC</text>
<text x="33.9" y="47.8">NC</text>
<text x="34" y="46">B1</text>
<text x="37" y="47.8">NC</text>
<text x="37.1" y="46">C1</text>
<text x="25.9" y="49.6">GPIO_B</text>
<text x="25.9" y="51.4">GPIO_C</text>
<text x="30.9" y="49.6">NC</text>
<text x="30.9" y="51.4">NC</text>
<text x="33.9" y="49.6">NC</text>
<text x="34.2" y="51.4">1</text>
<text x="37" y="51.5">NC</text>
<text x="37.4" y="49.6">1</text>
</g>
<text font-size=".7" x="40.3" y="11.9">V1.3</text>
</svg>
